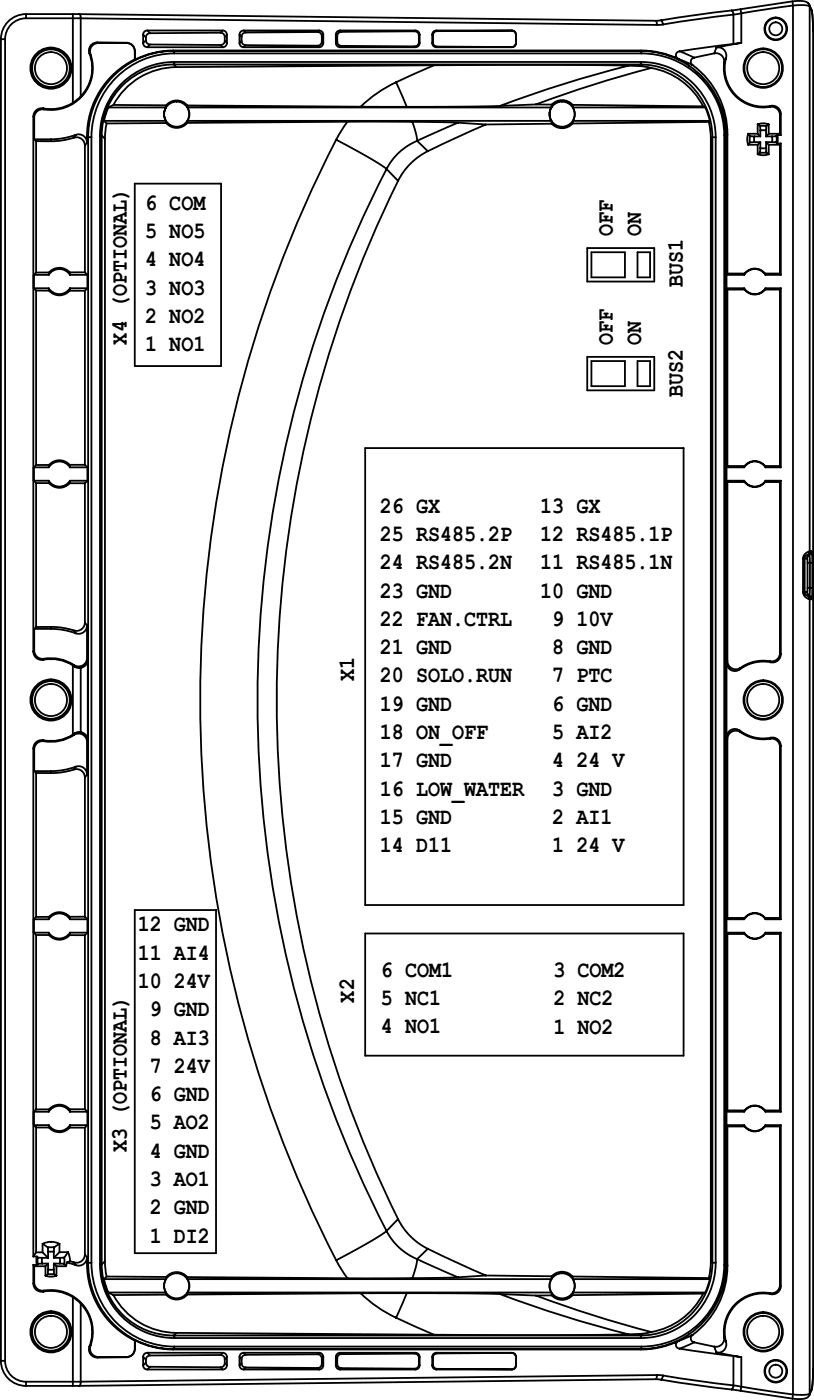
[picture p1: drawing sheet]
<svg xmlns="http://www.w3.org/2000/svg" width="79mm" height="136mm" viewBox="0 0 79 136" stroke-linecap="round" stroke-linejoin="round" font-family="sans-serif">
<!-- layer: Layer 1 -->
<g fill="none" stroke="#000" stroke-width=".18">
<path d="M.1 3.8v128.6M.1 3.8h.4M.5 3.8v128.6M2.5 1.4v.4M2.5 1.4h4.6M2.5 1.4a2.44 2.44 0 0 0-2.4 2.4M2.5 1.8h5.3M2.5 1.8a2.03 2.03 0 0 0-2 2M3.2 11.3v52.1M3.2 11.3l.1 .1M3.3 13.5h1.7M3.3 11.4v2.1"/>
<path d="M3.3 13.5l.2 .2M3.5 13.7v12.8M3.5 13.7h1.5M4.2 10.5a.81 .81 0 0 0-1 .8M4.2 10.5l.1 .1M4.3 10.6a.81 .81 0 0 0-1 .8M5 13.5v.2M7.1 1.4h.6M7.1 10a4 4 0 0 1-2.9 .5M7.1 1.4v8.6M7.2 13.4l-.9 .2-1.3 .1M7.2 13.4a.82 .82 0 0 1 1 .8"/>
<path d="M7.4 13.1a.81 .81 0 0 1 1.1 .8M7.4 13.1l-1 .3-1.4 .1M7.4 13.1l-.2 .3M7.7 1.4l.1 .4M7.7 1.4l56 .6M7.8 1.8l56 .6M7.8 9.4l-.7 .6M7.8 1.8v7.6M8.2 14.2v12.3M8.5 13.9l-.3 .3M8.5 13.3h.4M8.7 5.2a4 4 0 0 1-.9 4.2"/>
<path d="M8.7 5.2l.1 .1M8.8 5.3a4.1 4.1 0 0 1-4.5 5.3M8.9 13.3v109.5M9.5 4.1l.1 .1M9.5 4.1l2.8 .1M9.5 4.1a.81 .81 0 0 0-.8 1.1M9.6 4.2h2.7M9.6 4.2a.81 .81 0 0 0-.8 1.1M9.7 13.2v109.8M9.7 13.2h.2M9.9 13.2v109.8M9.9 13.2l.3 .3"/>
<path d="M10.1 11.8h6M10.1 11.8l.3 .2M10.2 13.5v109.2M10.4 12l-.2 1.5M10.5 10.5h5.6M11 10.2h5.1M12.3 4.2a.81 .81 0 0 1 .8 .8M12.3 4.2a.82 .82 0 0 1 .8 .8M12.3 4.2h.1M13.1 5v.8a8.4 8.4 0 0 0-4.6 8.1M13.1 17.9h8.4v17.7h-8.4zM13.1 5h.1"/>
<path d="M13.9 3.4v.8M13.9 4.2a.4 .4 0 0 0 .4 .4M13.9 3.4l.3 .2M14.2 3.9l-.3 .3M14.2 3.6v.3M14.2 3.9a.4 .4 0 0 0 .4 .4M14.3 3l.3 .2M14.3 3h7.3M14.3 4.6h7.3M14.3 3a.4 .4 0 0 0-.4 .4M14.6 4.3l-.3 .3M14.6 3.2a.4 .4 0 0 0-.4 .4"/>
<path d="M14.6 4.3l6.8 .1M16.1 10.5l-.2 .6 .2 .7M16.1 11.8v.2M16.1 10.2v.3M16.1 10.2a1.33 1.33 0 0 1 2.1 .1M16.1 12h-5.7M16.8 4.9l.1 .3M16.8 4.9h45.5M16.8 4.9a8.2 8.2 0 0 0-3.7 .9v-.8M16.9 6.3l.2 .2M16.9 6.3a6.9 6.9 0 0 0-7 6.9M16.9 6.3h45.3"/>
<path d="M16.9 5.2h45.4M16.9 5.2a8.1 8.1 0 0 0-8 8.1M17 6h45.3M17 6a7.2 7.2 0 0 0-7.3 7.2M17 6l-.1 .3M17.1 6.5a7 7 0 0 0-6.1 3.7 1.02 1.02 0 0 0-.7 .9l-.2 .7M18.2 10.3v.2M18.2 10.3l16.8 .1M18.2 12a1.33 1.33 0 0 1-2.1 0M18.2 11.8v.2M18.2 10.5l.2 .6-.2 .7M18.2 10.5h35.4"/>
<path d="M18.2 11.8h35.4M21.4 3.2h-6.8M21.4 4.4l.2 .2M21.4 3.2a.41 .41 0 0 1 .4 .4M21.6 3a.41 .41 0 0 1 .4 .4M21.6 3l-.2 .2M21.8 4l.2 .2M21.8 3.6v.4M21.8 4a.41 .41 0 0 1-.4 .4M22 3.4l-.2 .2M22 4.2a.41 .41 0 0 1-.4 .4M22 3.4v.8"/>
<path d="M23.3 4.2a.4 .4 0 0 0 .4 .4M23.3 3.4l.2 .2M23.3 3.4v.8M23.5 3.6v.4M23.5 4a.4 .4 0 0 0 .4 .4M23.5 4l-.2 .2M23.7 4.6h7.3M23.7 3a.4 .4 0 0 0-.4 .4M23.7 3l.2 .2M23.7 3h7.3M23.9 3.2a.41 .41 0 0 0-.4 .4M30.9 3.1a.41 .41 0 0 1 .4 .4"/>
<path d="M30.9 4.4h-7l-.2 .2M30.9 3.1l-7 .1M30.9 4.4l.1 .2M31 3a.41 .41 0 0 1 .4 .4M31 3l-.1 .1M31.3 4a.41 .41 0 0 1-.4 .4M31.3 3.5v.5M31.3 4l.1 .2M31.4 4.2a.41 .41 0 0 1-.4 .4M31.4 3.4v.8M31.4 3.4l-.1 .1M32.6 4.2a.4 .4 0 0 0 .4 .4"/>
<path d="M32.6 3.4v.8M32.6 3.4l.2 .1M32.7 13.6a119 119 0 0 0 0 109M32.7 13.6l3.2 1.7 1.7 1.1M32.8 4.1a.41 .41 0 0 0 .4 .4M32.8 3.5v.6M32.8 4.1l-.2 .1M33 3h7.4M33 4.6h7.4M33 3a.4 .4 0 0 0-.4 .4M33 3l.2 .1M33.2 4.5h7.1"/>
<path d="M33.2 3.1a.41 .41 0 0 0-.4 .4M33.2 4.5l-.2 .1M33.8 11.8l-15.6 .2M33.8 11.8l6.3 .1 .3 1.1 .1 .7M33.8 11.8l-1.1 1.8M35 10.4h4.5M37.6 16.4a112.7 112.7 0 0 0 0 103.3M37.6 16.4l1.1 1.2M38.5 8l1 2.4M38.5 8l-1.6 .9-1.9 1.5M38.7 17.6a114 114 0 0 0 0 101M40.1 11.9h4.4"/>
<path d="M40.3 3l-7.1 .1M40.3 3a.41 .41 0 0 1 .4 .5M40.3 4.5l.1 .1M40.4 3h-.1M40.4 3a.41 .41 0 0 1 .4 .4M40.5 13.7a5.9 5.9 0 0 0-2.9 2.7M40.5 13.7l1.1 1M40.7 4.1a.41 .41 0 0 1-.4 .4M40.7 4.1l.1 .1M40.7 3.5v.6M40.8 4.2a.41 .41 0 0 1-.4 .4M40.8 3.4v.8"/>
<path d="M40.8 3.4l-.1 .1M41.6 14.7a6.4 6.4 0 0 0-2.9 2.9M42 4.2a.4 .4 0 0 0 .4 .4M42 3.4h.1M42 3.4v.8M42.1 4.1a.41 .41 0 0 0 .4 .4M42.1 3.4v.7M42.1 4.1l-.1 .1M42.2 6.3l-25.1 .2M42.2 6.3h13.3l6.6 .1M42.2 6.3l-3.7 1.7M42.4 4.6h7.3"/>
<path d="M42.4 3h.1M42.4 3a.4 .4 0 0 0-.4 .4M42.4 3h7.3M42.5 4.5l7.2 .1M42.5 3a.4 .4 0 0 0-.4 .4M42.5 4.5l-.1 .1M44.5 11.9l2.7 .2M44.5 11.9l-4 1.8M47.2 12.1l-5.6 2.6M48.6 10.3l-9.1 .1M49.7 3a.41 .41 0 0 1 .4 .4M49.7 3h-7.2"/>
<path d="M49.7 4.6h.1M49.7 3h.1M50.1 4.2a.41 .41 0 0 1-.4 .4M50.1 4.2h.1M50.1 3.4h.1M50.1 3.4v.8M52.1 10.2l-3.5 .1M52.1 10.2h1.5M53.6 10.5l-.2 .6 .2 .7M53.6 11.8v.2M53.6 10.2a1.37 1.37 0 0 1 2 0M53.6 10.2v.3"/>
<path d="M53.6 12l-6.4 .1M55.6 10.2l12.7 .1M55.6 10.2l.1 .3M55.6 12a1.37 1.37 0 0 1-2 0M55.7 10.5l.1 .6-.1 .7M55.7 11.8h13.3M55.7 11.8l-.1 .2M55.7 10.5h12.8M61.1 6.4a114.1 114.1 0 0 0-12.5 3.9M62.1 6.4l1.2 .2M62.2 6.3l-.1 .1M62.2 6.3a7.1 7.1 0 0 1 7 7.1"/>
<path d="M62.3 4.9v.3M62.3 4.9a8.4 8.4 0 0 1 3.6 .8M62.3 6l-.1 .3M62.3 6a7.3 7.3 0 0 1 7.2 7.4M62.3 5.2a8 8 0 0 1 8.1 8M63.3 6.6l-6.2 1.8-5 1.8M63.3 6.6a7 7 0 0 1 5 3.7M63.7 2l.1 .4h.6M64.2 2h-.5M64.2 2l.2 .4M65.9 5.7l1.4 .6M66 5a.39 .39 0 0 0-.3 .3 .39 .39 0 0 0 .2 .4"/>
<path d="M66 5l1.4 .6M67.3 6.3a8.3 8.3 0 0 1 3.4 6.8M67.4 5.6a.4 .4 0 0 0-.3 .3 .4 .4 0 0 0 .2 .4M68.3 10.3l.2 .2 .5 1.3M68.9 11.9l.2 1.6M68.9 11.9l-13.3 .1M69 11.8l-.1 .1M69.1 13.5v109.2M69.2 13.4l-.1 .1M69.2 13.4h.3M69.2 13.4v109.4M69.4 5.2a.81 .81 0 0 1 1 .9"/>
<path d="M69.4 5.2l-2 .4M69.5 13.4v109.4M69.6 4.6l-.2 .6M69.6 4.6a.81 .81 0 0 1 .9 1M70.4 13.2h.1M70.4 13.2v109.8M70.5 13.2v109.8M70.5 13.2a8.2 8.2 0 0 0-8.2-8.2h-45.5a8.4 8.4 0 0 0-8.2 8.3v109.6a8.4 8.4 0 0 0 8.2 8.3h45.4M70.5 5.6a3.7 3.7 0 0 0 4.4 4.7M70.5 5.6a3.6 3.6 0 0 0 2 4.5 3.8 3.8 0 0 0 2.3 .3M70.7 13.1v13.5M70.7 13.1l-.2 .1"/>
<path d="M71.1 1h.1M71.1 1l-6.9 1M71.1 1l.2 .4M71.3 4.3l-5.3 .7M71.3 1.4v2.9M71.3 1.4l-6.9 1M71.9 .9l.1 .4M71.9 .9l-.8 .1M72 1.3v2.9M72 4.2l-.7 .1M72 1.3l-.7 .1M72 4.2l-2.4 .4"/>
<path d="M72.7 13h.9M72.7 14.1h.9M72.7 13a1.55 1.55 0 0 0 0 1.1M72.7 13l.2 .2M72.9 13.8l-.2 .3M72.9 13.2v.6M72.9 13.2l.4 .1M73.3 13.3h.6M73.3 13.8h.6M73.3 13.3v.5M73.3 13.8h-.4M73.6 13l.3 .3"/>
<path d="M73.6 12.1v.9M73.6 14.1v.9M73.6 12.1l.2 .2M73.6 15a1.55 1.55 0 0 0 1.1 0M73.6 12.1a1.55 1.55 0 0 1 1.1 0M73.8 14.8l-.2 .2M73.8 14.8h.6M73.8 12.3l.1 .4M73.8 12.3h.6M73.9 13.8l-.3 .3M73.9 12.7h.5M73.9 14.4h.5"/>
<path d="M73.9 12.7v.6M73.9 13.8v.6M73.9 14.4l-.1 .4M74.4 13.8l.3 .3M74.4 13.3h.6M74.4 13.8h.6M74.4 14.4v.4M74.4 12.7v.6M74.4 13.8v.6M74.4 14.8l.3 .2M74.4 12.3v.4M74.7 13h1.1"/>
<path d="M74.7 12.1v.9M74.7 14.1v.9M74.7 14.1h1.1M74.7 12.1l-.3 .2M74.7 13l-.3 .3M74.8 10.4a.81 .81 0 0 1 1 .8M74.9 10.3a.81 .81 0 0 1 1 .8M74.9 10.3l-.1 .1M75 13.3v.5M75 13.8h.4M75.4 13.2v.6M75.4 13.8l.1 .2"/>
<path d="M75.4 13.2l-.4 .1M75.5 13.1h.4M75.5 14h.4M75.5 13.1v.9M75.5 13.1l-.1 .1M75.8 11.2v1.8M75.8 14.1v12.5M75.8 13l.1 .1M75.9 14l-.1 .1M75.9 11.1l-.1 .1M75.9 11.1v2M75.9 14v12.7"/>
<path d="M77 .1l-5.1 .8M77 .1v.4M77 .1a1.62 1.62 0 0 1 1.6 .4M77 .5v135.1M77 .5h1.1l.6 .1M77 .5l-5 .8M78.6 .5l.2 .4M78.6 .5l.1 .1M78.7 .6l.1 .5M78.7 .6v53M78.8 .9l.1 .7 .1 1.5M78.8 .9v.2"/>
<path d="M78.8 1.1l.2 2M79 3.1h.1M79 3.1v130.1l-.1 1.3-.1 .8M3.3 26.7v1.3M3.3 28l.2 .3M3.3 26.7h1.4M3.3 28h1.4M3.5 28.3h1.3M3.5 26.5l-.2 .2M3.5 28.3v16.9M4.7 28l.1 .3M4.7 28a1.22 1.22 0 0 0 2.1 0"/>
<path d="M4.7 26.7a1.22 1.22 0 0 1 2.1 0M4.8 26.5l-.1 .2M4.8 26.5h-1.3M4.8 28.3a1.34 1.34 0 0 0 2 0M6.8 26.5a1.34 1.34 0 0 0-2 0M6.8 26.5v.2M6.8 28.3h1.4M6.8 28h1.7M6.8 28v.3M6.8 26.7h1.7M8.2 28.3v16.9M8.2 26.5h-1.4"/>
<path d="M8.2 26.5l.3 .2M8.5 28l-.3 .3M8.5 26.7v1.3M57 24.1h6.6v3.3h-6.6zM57 34.7h6.6v3.3h-6.6zM57.5 24.5h3.2v2.5h-3.2zM57.5 35.1h3.2v2.5h-3.2zM61.9 24.5h1.3v2.5h-1.3zM61.9 35.1h1.3v2.5h-1.3zM70.6 26.7v1.3M70.6 28l.1 .2M70.6 26.7h1.7"/>
<path d="M70.6 28h1.7M70.7 26.6l-.1 .1M70.7 28.2v17.1M70.7 26.6h1.6M70.7 28.2h1.6M72.3 26.7a1.22 1.22 0 0 1 2.1 0M72.3 28v.2M72.3 28a1.22 1.22 0 0 0 2.1 0M72.3 26.6v.1M72.3 28.2a1.26 1.26 0 0 0 2 0M72.3 26.6a1.26 1.26 0 0 1 2 0M74.3 26.6h1.5"/>
<path d="M74.3 28.2h1.5M74.3 26.6l.1 .1M74.4 28l-.1 .2M74.4 26.7h1.5M74.4 28h1.5M75.8 28.2v17.1M75.8 26.6l.1 .1M75.9 28l-.1 .2M75.9 28v17.5M3.3 45.5v1.3M3.3 46.8l.2 .2M3.3 46.8h1.4"/>
<path d="M3.3 45.5h1.4M3.5 47h1.3M3.5 45.2l-.2 .3M3.5 47v14M4.7 46.8l.1 .2M4.7 46.8a1.22 1.22 0 0 0 2.1 0M4.7 45.5a1.22 1.22 0 0 1 2.1 0M4.8 45.2l-.1 .3M4.8 47a1.34 1.34 0 0 0 2 0M6.8 47h1.4M6.8 45.2a1.34 1.34 0 0 0-2 0h-1.3M6.8 45.2v.3"/>
<path d="M6.8 46.8h1.7M6.8 45.5h1.7M6.8 46.8v.2M8.2 47v13.5M8.2 45.2l.3 .3M8.2 45.2h-1.4M8.5 45.5v1.3M8.5 46.8l-.3 .2M35.5 43.6h30.9v44.4h-30.9zM70.6 45.5v1.3M70.6 45.5h1.7M70.6 46.8l.1 .1"/>
<path d="M70.6 46.8h1.7M70.7 45.3l-.1 .2M70.7 46.9v17.4M70.7 46.9h1.6M70.7 45.3h1.6M72.3 45.5a1.22 1.22 0 0 1 2.1 0M72.3 46.8v.1M72.3 46.8a1.22 1.22 0 0 0 2.1 0M72.3 45.3v.2M72.3 46.9a1.26 1.26 0 0 0 2 0M72.3 45.3a1.26 1.26 0 0 1 2 0M74.3 45.3l.1 .2"/>
<path d="M74.3 46.9h1.5M74.3 45.3h1.5M74.4 46.8l-.1 .1M74.4 46.8h1.5M74.4 45.5h1.5M75.8 45.3l.1 .2M75.8 46.9v16.6M75.9 46.8v16.8M75.9 46.8l-.1 .1M78 54.3h.4M78 57.6h.4M78 54.3v3.3"/>
<path d="M78 57.6a.84 .84 0 0 0 .7 .7M78.4 54.3l.1 .4M78.4 57.6l.2 .3M78.5 57.2h.4M78.5 57.2l-.1 .4M78.5 54.7h.4M78.5 54.7v2.5M78.5 54l-.2 .1-.1 .2v3.3l.1 .2 .2 .1M78.5 57.9h.1M78.5 57.9l.2 .4M78.5 54h.1M78.6 54l.1 3.2-.1 .7"/>
<path d="M78.6 54l-.2 .3M78.6 57.9l.2 .4M78.7 58.3h.1M78.7 53.6h.1M78.7 58.3v77.3l.1-.5M78.7 53.6a.84 .84 0 0 0-.7 .7M78.7 53.6l-.2 .4M78.8 53.6l.1 1.1M78.8 53.6l-.2 .4M78.9 54.7v2.5M78.9 57.2l-.1 1.1M3.2 72.8v49.4"/>
<path d="M3.2 72.8l.1 .1M3.2 63.4a.81 .81 0 0 0 1 .8M3.3 75h1.7M3.3 63.3a.81 .81 0 0 0 1 .8M3.3 63.3l-.1 .1M3.3 61.2v2.1M3.3 72.9v2.1M3.3 75l.2 .2M3.3 61.2h1.7M3.5 61l-.2 .2M3.5 75.2v14M3.5 75.2h1.5"/>
<path d="M4.2 72a.81 .81 0 0 0-1 .8M4.2 64.2a4 4 0 0 1 2.9 .5M4.2 72l.1 .1M4.3 72.1a.81 .81 0 0 0-1 .8M4.3 64.1a4.1 4.1 0 0 1 2.9 .6M4.3 64.1l-.1 .1M5 61l1.3 .1 .9 .2M5 61v.2M5 75v.2M5 61h-1.5M5 61.2l1.4 .1 1 .3M7.1 71.5a4 4 0 0 1-2.9 .5"/>
<path d="M7.1 64.7l.2 .1M7.1 64.7v6.8M7.2 74.8l-1.3 .3-.9 .1M7.2 74.8a.81 .81 0 0 1 1 .8M7.2 61.3l.2 .3M7.2 71.5a.81 .81 0 0 1 1.3 .7M7.2 71.5a4.1 4.1 0 0 1-2.9 .6M7.2 64.7l.1 .1M7.3 64.8l.5 .2M7.3 71.3l-.2 .2M7.3 71.3l-.1 .2M7.4 74.6a.81 .81 0 0 1 1.1 .7"/>
<path d="M7.4 74.6l-1 .3-1.4 .1M7.4 74.6l-.2 .2M7.8 71.2l.5 .3 .2 .5M7.8 71.2l-.5 .1M7.8 65v6.2M8.2 75.6v13.6M8.2 60.5l.3 .3M8.2 60.5a.81 .81 0 0 1-1 .8M8.5 60.8v3.2M8.5 64v.1M8.5 75.3l-.3 .3M8.5 64a.81 .81 0 0 1-1.3 .7"/>
<path d="M8.5 60.8a.81 .81 0 0 1-1.1 .8M8.5 72v.2v3.1M8.5 64.1v7.9M8.5 64.1l-.2 .6-.5 .3M70.6 64.5v7.2M70.6 64.5a.81 .81 0 0 0 .4 .7 .81 .81 0 0 0 .9-.1M70.6 71.7l.1 .2M70.7 64.3a.81 .81 0 0 0 1.2 .7M70.7 71.9v17.4M70.7 64.3l-.1 .2M71.9 71.1v.1M71.9 71.1a.81 .81 0 0 0-.9-.1 .81 .81 0 0 0-.4 .7"/>
<path d="M71.9 71.1a3.7 3.7 0 0 0 3 .7M71.9 71.2a3.8 3.8 0 0 0 2.9 .7M71.9 71.2a.81 .81 0 0 0-1.2 .7M71.9 65v.1M74.8 71.9a.81 .81 0 0 1 1 .8M74.8 64.3a3.8 3.8 0 0 0-2.9 .7M74.8 64.3l.1 .1M74.9 71.8a.81 .81 0 0 1 1 .8M74.9 71.8l-.1 .1M74.9 64.4a3.7 3.7 0 0 0-3 .7M75.8 63.5a.81 .81 0 0 1-1 .8M75.8 72.7v16.6"/>
<path d="M75.8 63.5l.1 .1M75.9 72.6v16.8M75.9 72.6l-.1 .1M75.9 63.6a.81 .81 0 0 1-1 .8M3.3 89.4v1.3M3.3 89.4h1.4M3.3 90.7h1.4M3.3 90.7l.2 .2M3.5 90.9l1.3 .1M3.5 89.2l-.2 .2M3.5 90.9v17M4.7 90.7l.1 .3"/>
<path d="M4.7 90.7a1.22 1.22 0 0 0 2.1 0M4.7 89.4a1.22 1.22 0 0 1 2.1 0M4.8 89.2l-.1 .2M4.8 89.2h-1.3M4.8 91a1.34 1.34 0 0 0 2 0M6.8 91h1.4M6.8 89.2a1.34 1.34 0 0 0-2 0M6.8 89.2v.2M6.8 90.7h1.7M6.8 89.4h1.7M6.8 90.7v.3M8.2 91v16.9"/>
<path d="M8.2 89.2l.3 .2M8.2 89.2h-1.4M8.5 90.7l-.3 .3M8.5 89.4v1.3M13.1 88.5h7.9v33.4h-7.9zM35.5 90.8h30.9v11.9h-30.9zM70.6 89.4h1.7M70.6 89.4v1.3M70.6 90.7l.1 .1M70.6 90.7h1.7M70.7 89.3l-.1 .1M70.7 90.8v17.2"/>
<path d="M70.7 89.3h1.6M70.7 90.8h1.6M72.3 89.4a1.22 1.22 0 0 1 2.1 0M72.3 90.7v.1M72.3 90.7a1.22 1.22 0 0 0 2.1 0M72.3 89.3v.1M72.3 90.8a1.26 1.26 0 0 0 2 0M72.3 89.3a1.26 1.26 0 0 1 2 0M74.3 89.3h1.5M74.3 90.8h1.5M74.3 89.3l.1 .1M74.4 90.7l-.1 .1"/>
<path d="M74.4 89.4h1.5M74.4 90.7h1.5M75.8 90.8v17.2M75.8 89.3l.1 .1M75.9 90.7l-.1 .1M75.9 90.7v17.4M3.3 108.1h1.4M3.3 108.1v1.3M3.3 109.4h1.4M3.3 109.4l.2 .3M3.5 109.7h1.3M3.5 109.7v12.1"/>
<path d="M3.5 107.9l-.2 .2M4.7 109.4l.1 .3M4.7 109.4a1.22 1.22 0 0 0 2.1 0M4.7 108.1a1.22 1.22 0 0 1 2.1 0M4.8 107.9l-.1 .2M4.8 107.9h-1.3M4.8 109.7a1.34 1.34 0 0 0 2 0M6.8 109.7h1.4M6.8 107.9a1.34 1.34 0 0 0-2 0M6.8 107.9v.2M6.8 109.4h1.7M6.8 109.4v.3"/>
<path d="M6.8 108.1h1.7M8.2 109.7v12.3M8.2 107.9h-1.4M8.2 107.9l.3 .2M8.5 108.1v1.3M8.5 109.4l-.3 .3M37.6 119.7a5.9 5.9 0 0 0 2.9 2.8M37.6 119.7l-1.7 1.1-3.2 1.8M38.7 118.6a6.4 6.4 0 0 0 2.9 2.9M38.7 118.6l-1.1 1.1M70.6 108.1h1.7M70.6 108.1v1.3"/>
<path d="M70.6 109.4l.1 .2M70.6 109.4h1.7M70.7 108l-.1 .1M70.7 109.6v13.6a8.3 8.3 0 0 1-3.4 6.6M70.7 108h1.6M70.7 109.6h1.6M72.3 108.1a1.22 1.22 0 0 1 2.1 0M72.3 109.4v.2M72.3 109.4a1.22 1.22 0 0 0 2.1 0M72.3 108v.1M72.3 109.6a1.26 1.26 0 0 0 2 0M72.3 108a1.26 1.26 0 0 1 2 0"/>
<path d="M74.3 108h1.5M74.3 108l.1 .1M74.3 109.6h1.5M74.4 109.4l-.1 .2M74.4 109.4h1.5M74.4 108.1h1.5M75.8 108l.1 .1M75.8 109.6v15.4M75.9 109.4l-.1 .2M75.9 109.4v15.7M.1 132.4a2.44 2.44 0 0 0 2.4 2.4M.1 132.4h.4"/>
<path d="M.5 132.4a2.03 2.03 0 0 0 2 2M2.5 134.8h4.6M2.5 134.4v.4M3.2 123v1.8M3.2 122.2h.4M3.2 123h.4M3.2 123l.1 .2M3.2 124.8a.81 .81 0 0 0 1 .8M3.3 124.7a.81 .81 0 0 0 1 .8M3.3 123.2v1.5M3.3 124.7l-.1 .1M3.3 123.2h1.1"/>
<path d="M3.5 121.8l-.3 .4M3.6 122.2v.8M3.6 122.2l.1 .1M3.7 122.3v.6M3.7 122.9l-.1 .1M3.7 122.3h.4M4.1 122.3h.6M4.1 122.9h.6M4.1 122.3v.6M4.1 122.9h-.4M4.1 121v.8M4.1 121.8h-.6"/>
<path d="M4.1 121.8l.6 .5M4.1 121l.6 .3M4.2 125.6a4 4 0 0 1 2.9 .6M4.3 125.5a4.1 4.1 0 0 1 4.5 5.4M4.3 125.5l-.1 .1M4.4 124.1a1.55 1.55 0 0 0 1.1 0M4.4 123.2v.9M4.7 123.9l-.3 .2M4.7 121.3h.6M4.7 123.9h.6M4.7 121.3v.5M4.7 121.8h.5"/>
<path d="M4.7 123.5h.5M4.7 121.8v.5M4.7 122.9v.6M4.7 123.5v.4M4.7 122.9l-.3 .3M5.2 122.3h.6M5.2 122.9h.6M5.2 122.9l.3 .3M5.2 121.8v.5M5.2 122.9v.6M5.2 123.5l.1 .4M5.3 123.9l.2 .2"/>
<path d="M5.3 121.3l-.1 .5M5.5 123.2v.9M5.5 123.2h.9M5.8 121v.8M5.8 121.8l-.6 .5M5.8 121l-.5 .3M5.8 121l-.8-.2-.9 .2M5.8 122.3v.6M5.8 122.9h.4M6.2 122.9l.2 .3M6.2 122.3v.6M6.2 122.3h-.4"/>
<path d="M6.5 122.8l-.1 .4M6.5 122.8l.9 .3M6.6 121.8h-.8M6.6 121.8l-.4 .5M6.6 121.8l.2 .9M6.8 122.7l.4 .1M6.8 122.7l-.3 .1M7.1 126.2l.7 .6M7.1 126.2v8.6M7.2 122.8l.2 .3M7.7 134.8h-.6M7.8 134.4l-.1 .4"/>
<path d="M7.8 134.4h-5.3M7.8 126.8a4 4 0 0 1 .9 4.2M7.8 126.8v7.6M8.2 122l.3 .3M8.2 122a.82 .82 0 0 1-1 .8M8.5 122.3v.6l.4-.1M8.5 122.9a8.3 8.3 0 0 0 4.6 7.5v.8M8.5 122.3a.81 .81 0 0 1-1.1 .8M8.7 131a.81 .81 0 0 0 .8 1.1M8.8 130.9l-.1 .1M8.8 130.9a.81 .81 0 0 0 .8 1.1M8.9 122.8a8.1 8.1 0 0 0 8 8.2"/>
<path d="M9.6 132h2.7M9.6 132l-.1 .1M9.7 123h.2M9.7 123a7.2 7.2 0 0 0 7.3 7.1M9.9 123a6.9 6.9 0 0 0 7 6.9M10.1 124.4l.4 1.3M10.1 124.4h6M10.2 122.7l.2 1.5M10.2 122.7l-.3 .3M10.4 124.2l-.3 .2M10.4 124.2h5.7M10.5 125.7l.5 .3"/>
<path d="M10.5 125.7h5.6M11 126a7 7 0 0 0 6.1 3.6M12.3 132h.1M12.3 132l-2.8 .1M13.1 131.2h.1M13.1 131.2a.81 .81 0 0 1-.8 .8M13.1 131.2v-.8a8.2 8.2 0 0 0 3.7 .9M13.1 131.2a.82 .82 0 0 1-.8 .8M13.9 132v.8M13.9 132.8a.4 .4 0 0 0 .4 .4M13.9 132l.3 .3M14.2 132.3v.2"/>
<path d="M14.2 132.5a.41 .41 0 0 0 .4 .4M14.2 132.5l-.3 .3M14.3 131.6l.3 .2M14.3 131.6a.4 .4 0 0 0-.4 .4M14.3 131.6h7.3M14.3 133.2h7.3M14.6 131.8a.41 .41 0 0 0-.4 .5M14.6 132.9l-.3 .3M14.6 132.9l6.8 .1M16.1 124.4l-.2 .7 .2 .6M16.1 125.7v.2M16.1 125.9l-5.1 .1"/>
<path d="M16.1 124.2a1.33 1.33 0 0 1 2.1 0M16.1 124.2v.2M16.8 131.3h45.5M16.9 129.9l.1 .2M16.9 129.9h45.3M16.9 131l-.1 .3M16.9 131h45.4M17 130.1h45.3M17.1 129.6l-.2 .3M17.1 129.6l25.1 .2M18.2 124.2v.2M18.2 125.9a1.33 1.33 0 0 1-2.1 0"/>
<path d="M18.2 124.2l15.6 .1M18.2 125.7v.2M18.2 124.4l.2 .7-.2 .6M18.2 124.4h35.4M18.2 125.7h35.4M21.4 131.8h-6.8M21.4 131.8a.41 .41 0 0 1 .4 .4M21.4 133l.2 .2M21.6 131.6a.41 .41 0 0 1 .4 .4M21.6 131.6l-.2 .2M21.8 132.6l.2 .2M21.8 132.6a.41 .41 0 0 1-.4 .4"/>
<path d="M21.8 132.2v.4M22 132l-.2 .2M22 132.8a.41 .41 0 0 1-.4 .4M22 132v.8M23.3 132.8a.4 .4 0 0 0 .4 .4M23.3 132l.2 .2M23.3 132v.8M23.5 132.2v.4M23.5 132.6a.41 .41 0 0 0 .4 .4M23.5 132.6l-.2 .2M23.7 133.2h7.3M23.7 131.6a.4 .4 0 0 0-.4 .4"/>
<path d="M23.7 131.6h7.3M23.7 131.6l.2 .2M23.9 131.8a.41 .41 0 0 0-.4 .4M23.9 133l-.2 .2M23.9 133l7 .1M30.9 131.7l-7 .1M30.9 131.7a.41 .41 0 0 1 .4 .4M30.9 133.1l.1 .1M31 131.6a.41 .41 0 0 1 .4 .4M31 131.6l-.1 .1M31.3 132.7a.41 .41 0 0 1-.4 .4M31.3 132.1v.6"/>
<path d="M31.3 132.7l.1 .1M31.4 132.8a.41 .41 0 0 1-.4 .4M31.4 132v.8M31.4 132l-.1 .1M32.6 132.8a.4 .4 0 0 0 .4 .4M32.6 132v.8M32.6 132l.2 .1M32.7 122.6l1.1 1.7M32.8 132.7a.41 .41 0 0 0 .4 .4M32.8 132.1v.6M32.8 132.7l-.2 .1M33 131.6a.4 .4 0 0 0-.4 .4"/>
<path d="M33 131.6l.2 .1M33 131.6h7.4M33 133.2h7.4M33.2 131.7a.41 .41 0 0 0-.4 .4M33.2 133.1h7.1M33.2 133.1l-.2 .1M35 125.8l-16.8 .1M35 125.8l1.9 1.5 1.6 .9M35 125.8l13.6 .1M38.5 128.2l3.7 1.6M39.5 125.8l-1 2.4M40.1 124.3h-6.3"/>
<path d="M40.3 131.7h-7.1M40.3 131.7a.41 .41 0 0 1 .4 .4M40.3 133.1l.1 .1M40.4 131.6l-.1 .1M40.4 131.6a.41 .41 0 0 1 .4 .4M40.5 122.5l4 1.7M40.5 122.5l-.1 .7-.3 1.1 4.4-.1M40.7 132.7a.41 .41 0 0 1-.4 .4M40.7 132.1v.6M40.7 132.7l.1 .1M40.8 132.8a.41 .41 0 0 1-.4 .4M40.8 132v.8"/>
<path d="M40.8 132l-.1 .1M41.6 121.5l-1.1 1M41.6 121.5l5.6 2.6M42 132.8a.4 .4 0 0 0 .4 .4M42 132v.8M42 132l.1 .1M42.1 132.7a.41 .41 0 0 0 .4 .4M42.1 132.1v.6M42.1 132.7l-.1 .1M42.4 133.2h7.3M42.4 131.6h.1M42.4 131.6a.4 .4 0 0 0-.4 .4"/>
<path d="M42.4 131.6h7.3M42.5 131.6a.41 .41 0 0 0-.4 .5M42.5 133.1l7.2 .1M42.5 133.1l-.1 .1M47.2 124.1l-2.7 .1M47.2 124.1h6.4M48.6 125.9l3.5 .1M48.6 125.9a114 114 0 0 0 12.5 3.9M49.7 131.6a.41 .41 0 0 1 .4 .4M49.7 131.6h-7.2M49.7 133.2h.1M49.7 131.6h.1"/>
<path d="M50.1 132.8a.41 .41 0 0 1-.4 .4M50.1 132h.1M50.1 132v.8M52.1 126l6 2.1 5.2 1.5M53.6 124.4l-.2 .7 .2 .6M53.6 125.7v.3M53.6 126h-1.5M53.6 124.1a1.37 1.37 0 0 1 2 .1M53.6 124.1v.3M55.6 124.2l13.3 .1M55.6 124.2l.1 .2M55.6 126a1.37 1.37 0 0 1-2 0"/>
<path d="M55.7 124.4l.1 .7-.1 .6M55.7 124.4h13.3M55.7 125.7h12.8M55.7 125.7l-.1 .3M61.1 129.8h-18.9M62.1 129.8l.1 .1M62.1 129.8h-1M62.2 129.9l.1 .2M62.2 131.2l.1 .1M62.3 131l-.1 .2M63.3 129.6l-1.2 .2M63.7 134.2l-56 .6"/>
<path d="M63.7 134.2h.5M63.8 133.7l-56 .7M63.8 133.7l.6 .1M63.8 133.7l-.1 .5M64.2 134.2l6.9 1M64.4 133.8l-.2 .4M64.4 133.8l6.9 1M65.9 130.4a.39 .39 0 0 0-.2 .4 .39 .39 0 0 0 .3 .4M65.9 130.4a8.4 8.4 0 0 1-3.6 .9M66 131.2l5.3 .7M67.3 129.8a.4 .4 0 0 0-.2 .4 .4 .4 0 0 0 .3 .4M67.3 129.8l-1.4 .6"/>
<path d="M67.4 130.6l2 .4M67.4 130.6l-1.4 .6M68.3 125.8a7 7 0 0 1-5 3.8M68.3 125.8l-12.7 .2M68.5 125.7l-.2 .1M68.9 124.3l.1 .1M69 124.4l-.5 1.3M69.1 122.7l-.2 1.6M69.1 122.7l.1 .1M69.2 122.8h.3M69.2 122.8a7.1 7.1 0 0 1-7 7.1M69.4 131l.2 .6"/>
<path d="M69.5 122.8a7.3 7.3 0 0 1-7.2 7.3M69.6 131.6l2.4 .4M70.4 130.1a.81 .81 0 0 1-1 .9M70.4 130.1l.1 .4M70.4 123h.1M70.4 123a8 8 0 0 1-8.1 8M70.5 123l.2 .1M70.5 123a8.2 8.2 0 0 1-8.3 8.2M70.5 130.5a.81 .81 0 0 1-.9 1.1M71.1 135.2h.1M71.1 135.2l.8 .1M71.3 131.9v2.9"/>
<path d="M71.3 134.8l-.2 .4M71.3 134.8l.7 .1M71.3 131.9l.7 .1M71.9 135.3l5.1 .7M72 132v2.9M72 134.9l-.1 .4M72 134.9l5 .7M74.8 125.8a3.8 3.8 0 0 0-4.4 4.3M74.8 125.8l.1 .1M74.9 125.9a3.7 3.7 0 0 0-4.4 4.6M75.8 125a.81 .81 0 0 1-1 .8M75.8 125l.1 .1"/>
<path d="M75.9 125.1a.81 .81 0 0 1-1 .8M77 135.6v.4M77 135.6l1.1 .1 .6-.1-.1 .1M78.6 135.7a1.33 1.33 0 0 1-1.4 .4l-.2-.1M78.8 135.3l-.2 .4M78.8 135.1v.2M79 133.1l-.2 2M79 133.1h.1"/>
<circle cx="5" cy="6.6" r="1.83"/>
<circle cx="5" cy="6.6" r="2"/>
<circle cx="5" cy="6.6" r="1.56"/>
<circle cx="17.2" cy="11.1" r="1.22"/>
<circle cx="54.6" cy="11.1" r="1.22"/>
<circle cx="74.1" cy="6.6" r="1.56"/>
<circle cx="74.1" cy="6.6" r="1.92"/>
<circle cx="74.1" cy="6.6" r="1.83"/>
<circle cx="75.4" cy="2.8" r="1.04"/>
<circle cx="75.4" cy="2.8" r=".63"/>
<circle cx="75.4" cy="2.8" r="1.1"/>
<circle cx="5" cy="68.1" r="1.83"/>
<circle cx="5" cy="68.1" r="1.56"/>
<circle cx="5" cy="68.1" r="2"/>
<circle cx="74.1" cy="68.1" r="1.56"/>
<circle cx="74.1" cy="68.1" r="1.92"/>
<circle cx="74.1" cy="68.1" r="1.83"/>
<circle cx="5" cy="129.5" r="1.83"/>
<circle cx="5" cy="129.5" r="1.56"/>
<circle cx="5" cy="129.5" r="2"/>
<circle cx="17.2" cy="125.1" r="1.22"/>
<circle cx="54.6" cy="125.1" r="1.22"/>
<circle cx="74.1" cy="129.5" r="1.56"/>
<circle cx="74.1" cy="129.5" r="1.92"/>
<circle cx="74.1" cy="129.5" r="1.83"/>
<circle cx="75.4" cy="133.4" r="1.04"/>
<circle cx="75.4" cy="133.4" r=".63"/>
<circle cx="75.4" cy="133.4" r="1.1"/>
</g>
<g font-size="2.3">
<text x="14.1" y="20.4">6 COM</text>
<text x="14.1" y="23.2">5 NO5</text>
<text x="59.5" y="23" transform="rotate(-90 59.5 23)">OFF</text>
<text x="62.3" y="23" transform="rotate(-90 62.3 23)">ON</text>
<text x="14.1" y="25.9">4 NO4</text>
<text x="14.1" y="28.7">3 NO3</text>
<text x="66.3" y="27.9" transform="rotate(-90 66.3 27.9)">BUS1</text>
<text x="12.3" y="33.5" transform="rotate(-90 12.3 33.5)">X4 (OPTIONAL)</text>
<text x="14.1" y="31.4">2 NO2</text>
<text x="14.1" y="34.2">1 NO1</text>
<text x="59.5" y="33.5" transform="rotate(-90 59.5 33.5)">OFF</text>
<text x="62.3" y="33.5" transform="rotate(-90 62.3 33.5)">ON</text>
<text x="66.3" y="38.6" transform="rotate(-90 66.3 38.6)">BUS2</text>
<text x="36.9" y="49.9">26 GX</text>
<text x="36.9" y="52.6">25 RS485.2P</text>
<text x="52.5" y="49.9">13 GX</text>
<text x="52.5" y="52.6">12 RS485.1P</text>
<text x="36.9" y="55.4">24 RS485.2N</text>
<text x="36.9" y="58.1">23 GND</text>
<text x="52.5" y="55.4">11 RS485.1N</text>
<text x="52.5" y="58.1">10 GND</text>
<text x="36.9" y="60.9">22 FAN.CTRL</text>
<text x="36.9" y="63.6">21 GND</text>
<text x="53.7" y="60.9">9 10V</text>
<text x="53.7" y="63.6">8 GND</text>
<text x="34.4" y="66.3" transform="rotate(-90 34.4 66.3)">X1</text>
<text x="36.9" y="66.4">20 SOLO.RUN</text>
<text x="36.9" y="69.1">19 GND</text>
<text x="36.9" y="71.9">18 ON_OFF</text>
<text x="53.7" y="66.4">7 PTC</text>
<text x="53.7" y="69.1">6 GND</text>
<text x="53.7" y="71.9">5 AI2</text>
<text x="36.9" y="74.6">17 GND</text>
<text x="36.9" y="77.4">16 LOW_WATER</text>
<text x="53.7" y="74.6">4 24 V</text>
<text x="53.7" y="77.4">3 GND</text>
<text x="36.9" y="80.1">15 GND</text>
<text x="36.9" y="82.9">14 D11</text>
<text x="53.7" y="80.1">2 AI1</text>
<text x="53.7" y="82.9">1 24 V</text>
<text x="13.4" y="90.6">12 GND</text>
<text x="13.4" y="93.3">11 AI4</text>
<text x="37" y="95">6 COM1</text>
<text x="53.8" y="95">3 COM2</text>
<text x="13.4" y="96.1">10 24V</text>
<text x="14.6" y="98.8">9 GND</text>
<text x="14.6" y="101.6">8 AI3</text>
<text x="34.4" y="97.5" transform="rotate(-90 34.4 97.5)">X2</text>
<text x="37" y="97.8">5 NC1</text>
<text x="37" y="100.5">4 NO1</text>
<text x="53.8" y="97.8">2 NC2</text>
<text x="53.8" y="100.5">1 NO2</text>
<text x="14.6" y="104.4">7 24V</text>
<text x="14.6" y="107.1">6 GND</text>
<text x="12.3" y="112.1" transform="rotate(-90 12.3 112.1)">X3 (OPTIONAL)</text>
<text x="14.6" y="109.9">5 AO2</text>
<text x="14.6" y="112.6">4 GND</text>
<text x="14.6" y="115.4">3 AO1</text>
<text x="14.6" y="118.1">2 GND</text>
<text x="14.6" y="120.9">1 DI2</text>
</g>
</svg>
